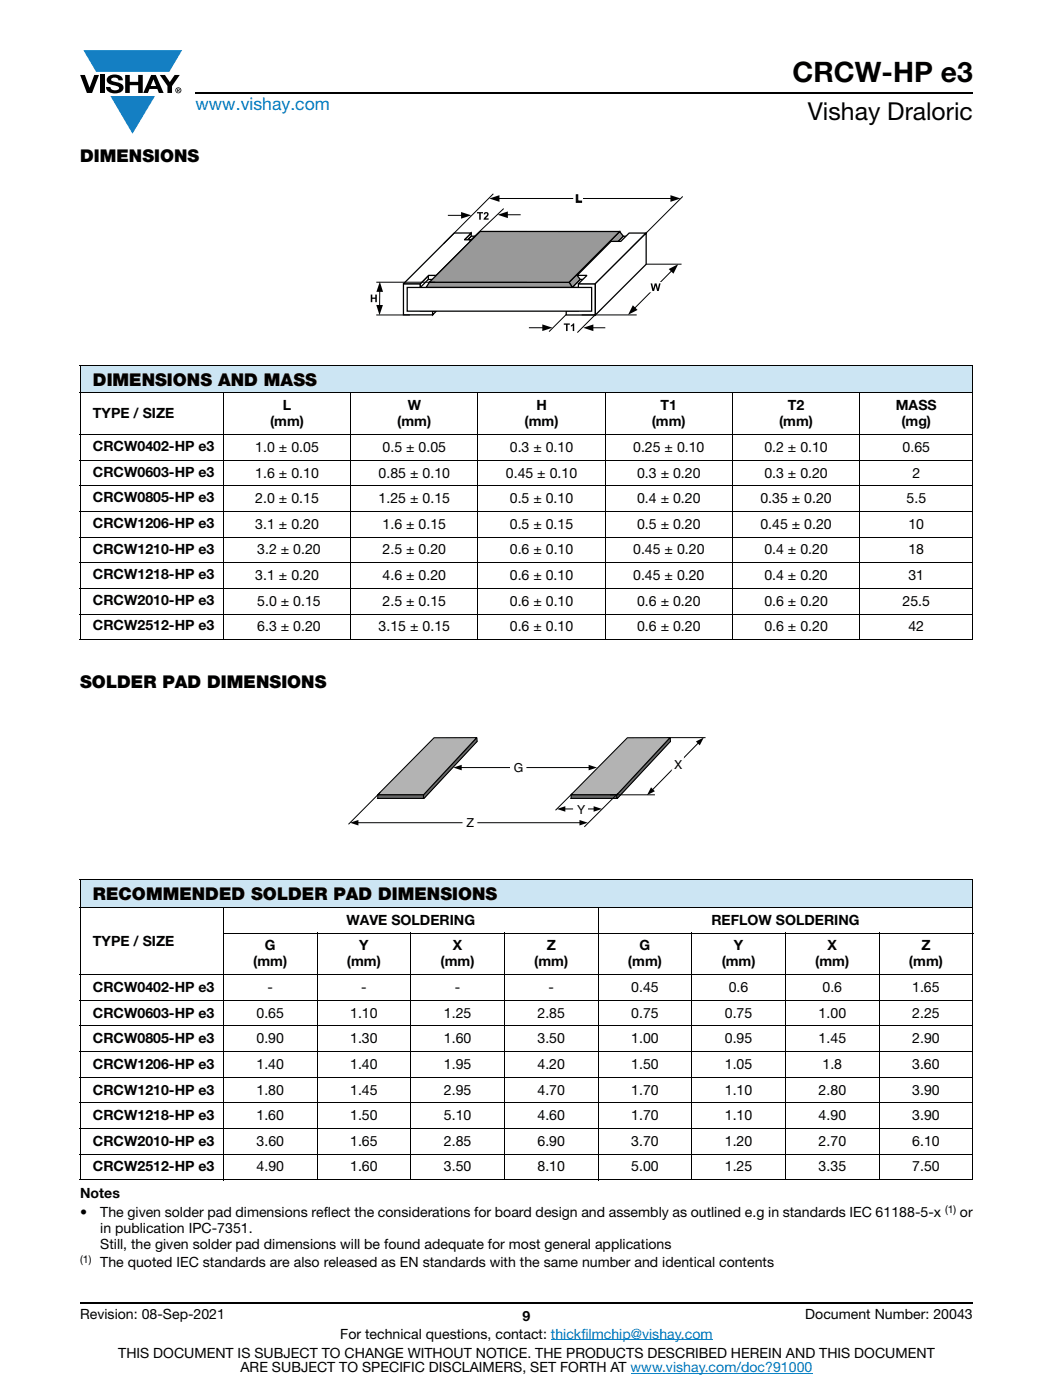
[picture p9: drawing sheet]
<svg xmlns="http://www.w3.org/2000/svg" width="210mm" height="279mm" viewBox="0 0 210 279" stroke-linecap="round" stroke-linejoin="round" font-family="sans-serif">
<g fill="#147fc3">
<path d="M16.6 10h19.7l-2.5 4.3h-1.2h-13.4z"/>
<path d="M22 19.2h8.9l-4.5 7.5z"/>
</g>
<g fill="#000">
<path d="M16 15h.9l1 2.5 .9-2.5h.9l-1.3 3.6h-1.1zM19.9 15h.9v3.6h-.9zM21.6 15.3a2.1 2.1 0 0 1 2.8 .3l.1 .4h-.9a.79 .79 0 0 0-.7-.5 .79 .79 0 0 0-.7 .4l.2 .3 1 .2a1.08 1.08 0 0 1 1.2 1 1.08 1.08 0 0 1-1.1 1.2 1.73 1.73 0 0 1-2.4-1.2h.9a.96 .96 0 0 0 .8 .6 .96 .96 0 0 0 1-.4 1.31 1.31 0 0 0-1.3-.6 1.03 1.03 0 0 1-1-.6 1.03 1.03 0 0 1 .1-1.1zM25 15h.9v1.3h1.7v-1.3h.9v3.6h-.9v-1.6h-1.7v1.6h-.9zM31.9 15h1l1 1.4 .9-1.4h1l-1.5 2.2v1.4h-.9v-1.4z"/>
<path d="M30.6 15.8l.5 1.4h-1zM30.1 15l-1.5 3.6h.9l.3-.8h1.6l.3 .8h.9l-1.5-3.6z"/>
<path d="M35.5 17.8h.2v.2h-.2zM35.3 17.7v.7h.2v-.3l.3 .3-.1-.3 .1-.2v-.2z"/>
<path d="M35.1 18a.46 .46 0 0 1 .9 0 .46 .46 0 0 1-.9 0zM35 18a.6 .6 0 0 0 1.2 0 .6 .6 0 0 0-1.2 0z"/>
</g>
<path d="M39 18.6h155M16 260h178" fill="none" stroke="#000" stroke-width=".36"/>
<path d="M109.9 267.4h32.2M125.8 274h36.2" fill="none" stroke="#007ec4" stroke-width=".2"/>
<g fill="#cce5f3">
<path d="M16 72.9h178v5.5h-178z"/>
<path d="M16 175.6h178v5.5h-178z"/>
</g>
<g fill="#fff">
<path d="M44.6 225.2h18.6v5.1h-18.6z"/>
<path d="M119.3 225.2h18.6v5.1h-18.6z"/>
<path d="M137.9 225.2h18.7v5.1h-18.7z"/>
<path d="M156.6 225.2h18.7v5.1h-18.7z"/>
<path d="M44.6 230.3h18.6v5.1h-18.6z"/>
<path d="M81.9 230.3h18.7v5.1h-18.7z"/>
<path d="M119.3 230.3h18.6v5.1h-18.6z"/>
<path d="M137.9 230.3h18.7v5.1h-18.7z"/>
<path d="M156.6 230.3h18.7v5.1h-18.7z"/>
</g>
<g fill="none" stroke="#000" stroke-width=".2">
<path d="M15.9 72.9h178.2M15.9 78.4h178.2M16 73v54.6M44.6 78.3v49.4M69.9 78.3v49.4M95.3 78.3v49.4M105.5 65.4h2.9M114.4 61.3l-4.9 4.9M118 65.4h2.7M120 61.5l-4.9 4.9M120.7 78.3v49.4M146.1 78.3v49.4"/>
<path d="M171.4 78.3v49.4M194 73v54.6M15.9 86.7h178.2M15.9 91.8h178.2M15.9 97h178.2M15.9 102.1h178.2M15.9 107.2h178.2M15.9 112.3h178.2M15.9 117.4h178.2M15.9 122.5h178.2M15.9 127.6h178.2M15.9 175.6h178.2"/>
<path d="M16 175.7v59.6M194 175.7v59.6M15.9 181.1h178.2M15.9 194.5h178.2M15.9 199.6h178.2M44.5 186.2h149.6M44.6 181v54.5M63.2 186.1v49.4M81.9 186.1v49.4M100.6 186.1v49.4M119.3 181v54.5M137.9 186.1v49.4"/>
<path d="M156.6 186.1v49.4M175.3 186.1v49.4M15.9 204.7h178.2M15.9 209.9h178.2M15.9 215h178.2M15.9 220.1h178.2M15.9 225.2h178.2M15.9 230.3h178.2M15.9 235.4h178.2"/>
</g>
<path d="M108.1 64.7l2.1 .7-2.1 .7zM116.3 65.4l2-.6v1.3z" fill="#000"/>
<path d="M123.6 46.2l.7 1-10.2 10.2-.6-1.1z" fill-rule="evenodd" fill="#999"/>
<path d="M123.6 46.2l.7 1-10.2 10.2-.6-1.1z" fill="none" stroke="#000" stroke-width=".25"/>
<path d="M80.5 56.6h3.3v5.4h2.5v.8h-5.8z" fill-rule="evenodd" fill="#fff"/>
<path d="M80.5 56.6h3.3v5.4h2.5v.8h-5.8z" fill="none" stroke="#000" stroke-width=".25"/>
<path d="M124.3 47.2l1.3-.1-10.3 10.3h-1.2z" fill-rule="evenodd" fill="#fff"/>
<path d="M124.3 47.2l1.3-.1-10.3 10.3h-1.2z" fill="none" stroke="#000" stroke-width=".25"/>
<path d="M115.1 55h1.9v.8h-1.3z" fill-rule="evenodd" fill="#fff"/>
<path d="M115.1 55h1.9v.8h-1.3z" fill="none" stroke="#000" stroke-width=".25"/>
<path d="M115.3 56.6h3.4v6.3h-5.8v-.9h2.4z" fill-rule="evenodd" fill="#fff"/>
<path d="M115.3 56.6h3.4v6.3h-5.8v-.9h2.4z" fill="none" stroke="#000" stroke-width=".25"/>
<path d="M85.6 56.3h27.9l.6 1.1h-29.1z" fill-rule="evenodd" fill="#999"/>
<path d="M85.6 56.3h27.9l.6 1.1h-29.1zM94 47.1h.8l-.7 .8h-.8z" fill="none" stroke="#000" stroke-width=".25"/>
<path d="M121.8 48.2h2l1.7-1.7h3.4l-10.2 10.2-3.4-.1 1.7-1.6h-1.9z" fill-rule="evenodd" fill="#fff"/>
<path d="M121.8 48.2h2l1.7-1.7h3.4l-10.2 10.2-3.4-.1 1.7-1.6h-1.9z" fill="none" stroke="#000" stroke-width=".25"/>
<path d="M86.3 62.1h.7l-.7 .7z" fill="#fff"/>
<path d="M83.8 56.6l10.2-10.1v.6l-10.2 10.3zM86.3 62.1h.7l-.7 .7z" fill="none" stroke="#000" stroke-width=".25"/>
<path d="M85.4 55h1.6v.8h-1.6z" fill-rule="evenodd" fill="#fff"/>
<path d="M85.4 55h1.6v.8h-1.6z" fill="none" stroke="#000" stroke-width=".25"/>
<path d="M90.6 46.5h3.4l-1.4 1.4h1.5l-7.1 7.1h-1.5l-1.7 1.6h-3.3z" fill-rule="evenodd" fill="#fff"/>
<path d="M90.6 46.5h3.4l-1.4 1.4h1.5l-7.1 7.1h-1.5l-1.7 1.6h-3.3z" fill="none" stroke="#000" stroke-width=".25"/>
<path d="M95.8 46.2h27.8l-10.1 10.1h-27.9z" fill-rule="evenodd" fill="#999"/>
<path d="M95.8 46.2h27.8l-10.1 10.1h-27.9z" fill="none" stroke="#000" stroke-width=".25"/>
<path d="M98.4 38.7l-10 10M99.3 39.6h34.7M136.2 39.2l-10.4 10.4M75 56.3h11.8M75.7 58v3.1M89.3 43h2.9M100.4 41.6l-6.8 6.5M101 42.9h2.8M75 62.9h6.7" fill="none" stroke="#000" stroke-width=".2"/>
<path d="M97.6 39.6l2-.6v1.3zM133.7 39l2 .6-2 .7zM75.7 56.2l.7 2.1-1.3-.1zM91.9 42.3l2.1 .7-2.1 .6zM99.2 42.9l2.1-.7v1.3zM75 60.9h1.4l-.7 2z" fill="#000"/>
<path d="M114.4 38.7h1.7v1.9h-1.7z" fill="#fff"/>
<path d="M114.4 38.7h1.7v1.9h-1.7z" fill="none" stroke="#fff" stroke-width=".2"/>
<g fill="#000">
<path d="M133.4 53.7l1.8-1-.9 1.9zM126.2 60.9l.9 1-1.9 .9z"/>
<path d="M114.9 38.9h.3v1.2h.8v.3h-1.1z" fill-rule="evenodd"/>
<path d="M73.9 58.8h.3v.6h.6v-.6h.3v1.5h-.3v-.7h-.6v.7h-.3z" fill-rule="evenodd"/>
</g>
<path d="M114.9 38.9h.3v1.2h.8v.3h-1.1zM126.1 52.7h9.8M134 54l-7.5 7.6M116 62.9h11" fill="none" stroke="#000" stroke-width=".2"/>
<path d="M129.6 56.4h2.3v1.8h-2.3z" fill="#fff"/>
<path d="M129.6 56.4h2.3v1.8h-2.3z" fill="none" stroke="#fff" stroke-width=".2"/>
<path d="M118.7 56.6l10.2-10.1v6.2l-10.2 10.2z" fill-rule="evenodd" fill="#fff"/>
<path d="M118.7 56.6l10.2-10.1v6.2l-10.2 10.2z" fill="none" stroke="#000" stroke-width=".25"/>
<path d="M81.2 57.4h36.8v4.7h-36.8z" fill="#fff"/>
<path d="M81.2 57.4h36.8v4.7h-36.8z" fill="none" stroke="#000" stroke-width=".25"/>
<g fill="#000">
<path d="M129.8 157.1l.8 .8-1.6 .8zM138.8 148l1.5-.8-.8 1.6zM111.1 161.4l1.6-.5v1.1zM118.4 160.9l1.7 .5-1.7 .6z"/>
<path d="M95.1 42.3h1.2v.3h-.4v1.2h-.3v-1.2h-.5z" fill-rule="evenodd"/>
<path d="M96.6 42.4a.52 .52 0 0 1 .8 .2 .52 .52 0 0 1-.3 .7l-.2 .3h.5v.2h-1l.2-.3a.72 .72 0 0 0 .5-.9l-.7 .2z" fill-rule="evenodd"/>
<path d="M129.7 56.6h.4l.2 1 .3-1h.3l.3 1 .2-1h.3l-.3 1.5h-.4l-.3-1.2-.3 1.2h-.3z" fill-rule="evenodd"/>
<path d="M112.4 64.6h1.2v.2h-.4v1.3h-.3v-1.3h-.5z" fill-rule="evenodd"/>
<path d="M113.8 64.9l.5-.4h.2v1.6h-.3v-1.1l-.4 .2z" fill-rule="evenodd"/>
</g>
<path d="M114.2 158.3l-3.4 3.4M133 147.2h7.7M139.3 148.2l-9.3 9.5M112.5 161.4h6.2" fill="none" stroke="#000" stroke-width=".2"/>
<path d="M114.4 161.1h2.8v.6h-2.8z" fill-rule="evenodd" fill="#fff"/>
<path d="M114.4 161.1h2.8v.6h-2.8z" fill="none" stroke="#fff" stroke-width=".2"/>
<path d="M134.2 151.1h2.1v2.8h-2.2z" fill-rule="evenodd" fill="#fff"/>
<path d="M134.2 151.1h2.1v2.8h-2.2z" fill="none" stroke="#fff" stroke-width=".2"/>
<path d="M86.6 148h8.6l-10.7 11.3h-9.2z" fill="none" stroke="#000" stroke-width=".2"/>
<path d="M75.3 158.6h9.1v.7h-9.1z" fill="#666"/>
<path d="M75.3 158.6h9.1v.7h-9.1z" fill="none" stroke="#000" stroke-width=".21"/>
<path d="M95.1 147.2l.1 .8-10.7 11.3v-.7z" fill-rule="evenodd" fill="#666"/>
<path d="M95.1 147.2l.1 .8-10.7 11.3v-.7z" fill="none" stroke="#000" stroke-width=".21"/>
<path d="M86.6 147.2h8.5l-10.6 11.4h-9.2z" fill-rule="evenodd" fill="#b3b3b3"/>
<path d="M86.6 147.2h8.5l-10.6 11.4h-9.2z" fill="none" stroke="#000" stroke-width=".21"/>
<path d="M91.8 153.2h25.9" fill="none" stroke="#000" stroke-width=".2"/>
<path d="M90.4 153.2l1.7-.6v1.1zM117.4 152.6l1.7 .6-1.7 .5z" fill="#000"/>
<path d="M101.8 152.6h3.1v1.3h-3.1z" fill="#fff"/>
<path d="M101.8 152.6h3.1v1.3h-3.1z" fill="none" stroke="#fff" stroke-width=".2"/>
<path d="M71.3 164.2h44.5" fill="none" stroke="#000" stroke-width=".2"/>
<path d="M69.8 164.2l1.7-.6v1.1zM115.6 163.6l1.6 .6-1.6 .5z" fill="#000"/>
<path d="M92.3 163.8h2.8v.7h-2.8z" fill-rule="evenodd" fill="#fff"/>
<path d="M92.3 163.8h2.8v.7h-2.8z" fill="none" stroke="#fff" stroke-width=".2"/>
<path d="M75.8 158.1l-6.3 6.4M125.1 148h8.6l-10.7 11.3h-9.1z" fill="none" stroke="#000" stroke-width=".2"/>
<path d="M113.9 158.6h9.1v.7h-9.1z" fill="#666"/>
<path d="M113.9 158.6h9.1v.7h-9.1z" fill="none" stroke="#000" stroke-width=".21"/>
<path d="M133.6 147.2l.1 .8-10.7 11.3v-.7z" fill-rule="evenodd" fill="#666"/>
<path d="M133.6 147.2l.1 .8-10.7 11.3v-.7z" fill="none" stroke="#000" stroke-width=".21"/>
<path d="M125.1 147.2h8.6l-10.7 11.4h-9.1z" fill-rule="evenodd" fill="#b3b3b3"/>
<path d="M125.1 147.2h8.6l-10.7 11.4h-9.1z" fill="none" stroke="#000" stroke-width=".21"/>
<path d="M121.6 158.6h9M123.2 158.3l-6.7 6.7" fill="none" stroke="#000" stroke-width=".2"/>
<text font-size="5.6" x="158.1" y="16.4">CRCW-HP e3</text>
<text font-size="4.9" x="161.1" y="23.9">Vishay Draloric</text>
<text font-size="3.5" fill="#007ec4" x="39" y="22">www.vishay.com</text>
<g font-size="3.5">
<text x="16" y="32.3">DIMENSIONS</text>
<text x="18.5" y="77.1">DIMENSIONS AND MASS</text>
<text x="16" y="137.4">SOLDER PAD DIMENSIONS</text>
<text x="18.5" y="179.7">RECOMMENDED SOLDER PAD DIMENSIONS</text>
</g>
<g font-size="2.8">
<text x="18.5" y="83.5">TYPE / SIZE</text>
<text x="56.4" y="81.9">L</text>
<text x="81.3" y="81.9">W</text>
<text x="107" y="81.9">H</text>
<text x="131.7" y="81.9">T1</text>
<text x="157.1" y="81.9">T2</text>
<text x="178.6" y="81.9">MASS</text>
<text x="53.8" y="85.1">(mm)</text>
<text x="79.2" y="85.1">(mm)</text>
<text x="104.6" y="85.1">(mm)</text>
<text x="130" y="85.1">(mm)</text>
<text x="155.4" y="85.1">(mm)</text>
<text x="179.7" y="85.1">(mg)</text>
<text x="18.5" y="90">CRCW0402-HP e3</text>
<text x="18.5" y="95.1">CRCW0603-HP e3</text>
<text x="50.9" y="90.2">1.0 ± 0.05</text>
<text x="50.9" y="95.3">1.6 ± 0.10</text>
<text x="75.5" y="95.3">0.85 ± 0.10</text>
<text x="76.3" y="90.2">0.5 ± 0.05</text>
<text x="100.9" y="95.3">0.45 ± 0.10</text>
<text x="101.7" y="90.2">0.3 ± 0.10</text>
<text x="126.3" y="90.2">0.25 ± 0.10</text>
<text x="127" y="95.3">0.3 ± 0.20</text>
<text x="152.4" y="90.2">0.2 ± 0.10</text>
<text x="152.4" y="95.3">0.3 ± 0.20</text>
<text x="180" y="90.2">0.65</text>
<text x="181.9" y="95.3">2</text>
<text x="18.5" y="100.3">CRCW0805-HP e3</text>
<text x="50.9" y="100.4">2.0 ± 0.15</text>
<text x="75.5" y="100.4">1.25 ± 0.15</text>
<text x="101.7" y="100.4">0.5 ± 0.10</text>
<text x="127" y="100.4">0.4 ± 0.20</text>
<text x="151.6" y="100.4">0.35 ± 0.20</text>
<text x="180.8" y="100.4">5.5</text>
<text x="18.5" y="105.4">CRCW1206-HP e3</text>
<text x="50.9" y="105.5">3.1 ± 0.20</text>
<text x="76.3" y="105.5">1.6 ± 0.15</text>
<text x="101.7" y="105.5">0.5 ± 0.15</text>
<text x="127" y="105.5">0.5 ± 0.20</text>
<text x="151.6" y="105.5">0.45 ± 0.20</text>
<text x="181.1" y="105.5">10</text>
<text x="18.5" y="110.5">CRCW1210-HP e3</text>
<text x="51.3" y="110.6">3.2 ± 0.20</text>
<text x="76.3" y="110.6">2.5 ± 0.20</text>
<text x="101.7" y="110.6">0.6 ± 0.10</text>
<text x="126.3" y="110.6">0.45 ± 0.20</text>
<text x="152.4" y="110.6">0.4 ± 0.20</text>
<text x="181.2" y="110.6">18</text>
<text x="18.5" y="115.6">CRCW1218-HP e3</text>
<text x="50.9" y="115.8">3.1 ± 0.20</text>
<text x="76.3" y="115.8">4.6 ± 0.20</text>
<text x="101.7" y="115.8">0.6 ± 0.10</text>
<text x="126.3" y="115.8">0.45 ± 0.20</text>
<text x="152.4" y="115.8">0.4 ± 0.20</text>
<text x="181.1" y="115.8">31</text>
<text x="18.5" y="120.7">CRCW2010-HP e3</text>
<text x="18.5" y="125.8">CRCW2512-HP e3</text>
<text x="51.3" y="120.9">5.0 ± 0.15</text>
<text x="51.3" y="126">6.3 ± 0.20</text>
<text x="75.5" y="126">3.15 ± 0.15</text>
<text x="76.3" y="120.9">2.5 ± 0.15</text>
<text x="101.7" y="120.9">0.6 ± 0.10</text>
<text x="101.7" y="126">0.6 ± 0.10</text>
<text x="127" y="120.9">0.6 ± 0.20</text>
<text x="127" y="126">0.6 ± 0.20</text>
<text x="152.4" y="120.9">0.6 ± 0.20</text>
<text x="152.4" y="126">0.6 ± 0.20</text>
<text x="180" y="120.9">25.5</text>
<text x="181.2" y="126">42</text>
<text x="69.1" y="184.6">WAVE SOLDERING</text>
<text x="141.8" y="184.6">REFLOW SOLDERING</text>
<text x="18.5" y="188.7">TYPE / SIZE</text>
<text x="52.8" y="189.7">G</text>
<text x="71.6" y="189.7">Y</text>
<text x="90.3" y="189.7">X</text>
<text x="109" y="189.7">Z</text>
<text x="127.5" y="189.7">G</text>
<text x="146.3" y="189.7">Y</text>
<text x="165" y="189.7">X</text>
<text x="183.7" y="189.7">Z</text>
<text x="18.5" y="198">CRCW0402-HP e3</text>
<text x="50.5" y="192.9">(mm)</text>
<text x="53.3" y="198">-</text>
<text x="69.2" y="192.9">(mm)</text>
<text x="72" y="198">-</text>
<text x="87.9" y="192.9">(mm)</text>
<text x="90.7" y="198">-</text>
<text x="106.6" y="192.9">(mm)</text>
<text x="109.4" y="198">-</text>
<text x="125.2" y="192.9">(mm)</text>
<text x="125.9" y="198">0.45</text>
<text x="143.9" y="192.9">(mm)</text>
<text x="145.3" y="198">0.6</text>
<text x="162.6" y="192.9">(mm)</text>
<text x="164" y="198">0.6</text>
<text x="181.2" y="192.9">(mm)</text>
<text x="181.9" y="198">1.65</text>
<text x="18.5" y="203.1">CRCW0603-HP e3</text>
<text x="51.2" y="203.1">0.65</text>
<text x="69.8" y="203.1">1.10</text>
<text x="88.5" y="203.1">1.25</text>
<text x="107.2" y="203.1">2.85</text>
<text x="125.9" y="203.1">0.75</text>
<text x="144.5" y="203.1">0.75</text>
<text x="163.2" y="203.1">1.00</text>
<text x="181.9" y="203.1">2.25</text>
<text x="18.5" y="208.2">CRCW0805-HP e3</text>
<text x="51.2" y="208.2">0.90</text>
<text x="69.8" y="208.2">1.30</text>
<text x="88.5" y="208.2">1.60</text>
<text x="107.2" y="208.2">3.50</text>
<text x="125.9" y="208.2">1.00</text>
<text x="144.5" y="208.2">0.95</text>
<text x="163.2" y="208.2">1.45</text>
<text x="181.9" y="208.2">2.90</text>
<text x="18.5" y="213.3">CRCW1206-HP e3</text>
<text x="51.2" y="213.3">1.40</text>
<text x="69.8" y="213.3">1.40</text>
<text x="88.5" y="213.3">1.95</text>
<text x="107.2" y="213.3">4.20</text>
<text x="125.9" y="213.3">1.50</text>
<text x="144.5" y="213.3">1.05</text>
<text x="164" y="213.3">1.8</text>
<text x="181.9" y="213.3">3.60</text>
<text x="18.5" y="218.4">CRCW1210-HP e3</text>
<text x="51.2" y="218.4">1.80</text>
<text x="69.8" y="218.4">1.45</text>
<text x="88.5" y="218.4">2.95</text>
<text x="107.2" y="218.4">4.70</text>
<text x="125.9" y="218.4">1.70</text>
<text x="144.5" y="218.4">1.10</text>
<text x="163.2" y="218.4">2.80</text>
<text x="181.9" y="218.4">3.90</text>
<text x="18.5" y="223.5">CRCW1218-HP e3</text>
<text x="51.2" y="223.5">1.60</text>
<text x="69.8" y="223.5">1.50</text>
<text x="88.5" y="223.5">5.10</text>
<text x="107.2" y="223.5">4.60</text>
<text x="125.9" y="223.5">1.70</text>
<text x="144.5" y="223.5">1.10</text>
<text x="163.2" y="223.5">4.90</text>
<text x="181.9" y="223.5">3.90</text>
<text x="18.5" y="228.7">CRCW2010-HP e3</text>
<text x="18.5" y="233.8">CRCW2512-HP e3</text>
<text x="51.2" y="228.7">3.60</text>
<text x="51.2" y="233.8">4.90</text>
<text x="69.8" y="228.7">1.65</text>
<text x="69.8" y="233.8">1.60</text>
<text x="88.5" y="233.8">3.50</text>
<text x="88.5" y="228.7">2.85</text>
<text x="107.2" y="233.8">8.10</text>
<text x="107.2" y="228.7">6.90</text>
<text x="125.9" y="228.7">3.70</text>
<text x="125.9" y="233.8">5.00</text>
<text x="144.5" y="228.7">1.20</text>
<text x="144.5" y="233.8">1.25</text>
<text x="163.2" y="228.7">2.70</text>
<text x="163.2" y="233.8">3.35</text>
<text x="181.9" y="228.7">6.10</text>
<text x="181.9" y="233.8">7.50</text>
<text x="16" y="239.1">Notes</text>
<text x="16" y="243">•</text>
<text x="20" y="243">The given solder pad dimensions reflect the considerations for board design and assembly as outlined e.g in standards IEC 61188-5-x</text>
<text x="191.4" y="243">or</text>
<text x="20" y="246.1">in publication IPC-7351.</text>
<text x="20" y="249.3">Still, the given solder pad dimensions will be found adequate for most general applications</text>
<text x="20" y="252.8">The quoted IEC standards are also released as EN standards with the same number and identical contents</text>
<text x="16" y="263.3">Revision: 08-Sep-2021</text>
<text x="104.2" y="263.6">9</text>
<text x="160.6" y="263.3">Document Number: 20043</text>
<text x="67.9" y="267.1">For technical questions, contact: thickfilmchip@vishay.com</text>
<text x="23.6" y="271">THIS DOCUMENT IS SUBJECT TO CHANGE WITHOUT NOTICE. THE PRODUCTS DESCRIBED HEREIN AND THIS DOCUMENT</text>
<text x="48" y="273.8">ARE SUBJECT TO SPECIFIC DISCLAIMERS, SET FORTH AT www.vishay.com/doc?91000</text>
</g>
<g font-size="2.5">
<text x="102.5" y="154.1">G</text>
<text x="134.4" y="153.4">X</text>
<text x="93" y="165.1">Z</text>
<text x="115.1" y="162.4">Y</text>
</g>
<g font-size="2.1">
<text x="188.4" y="242.1">(1)</text>
<text x="16" y="252">(1)</text>
</g>
</svg>
